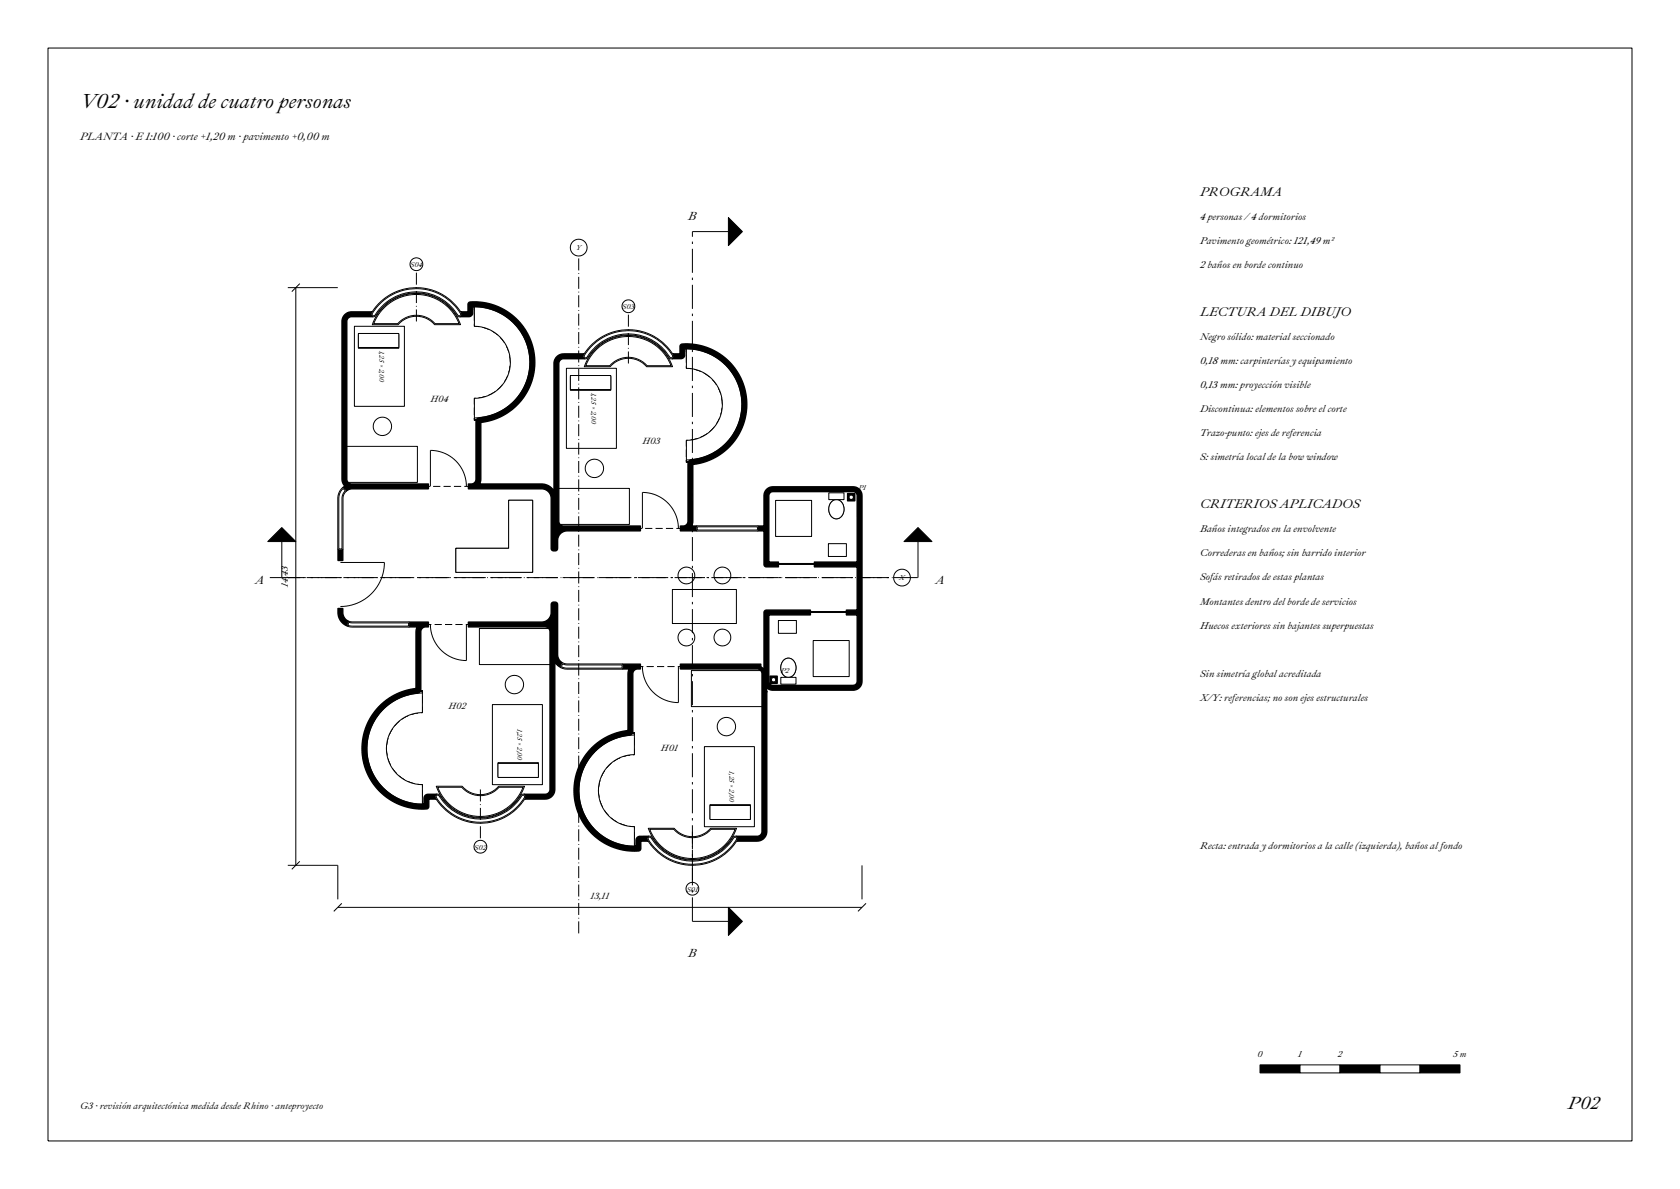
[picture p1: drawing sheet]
<svg xmlns="http://www.w3.org/2000/svg" width="420mm" height="297mm" viewBox="0 0 420 297" stroke-linecap="round" stroke-linejoin="round" font-family="sans-serif">
<path d="M130.9 82.8a14.8 14.8 0 0 0-13.3-6.8l-.1 2.4-2.6 .1a12.7 12.7 0 0 0-21.2-.5l-.4 .5h-5.6l-1.1 .5-.5 1.3v39.4l.5 1.3 1.3 .5h29.9l1.3-.5 .5-1.3v-14.6l2.5-.7a14.2 14.2 0 0 0 9.1-20.9l-.3-.7M133.1 91.4a14.5 14.5 0 0 0-14.5-15.4v5.5a9 9 0 0 1 9 9 9 9 0 0 1-9 9v5.5a14.5 14.5 0 0 0 14.5-13.6M183.9 93.3a14.8 14.8 0 0 0-13.3-6.8l-.1 2.4-2.6 .1a12.7 12.7 0 0 0-21.2-.5l-.4 .5h-5.6l-1.1 .5-.5 1.3v39.4l.5 1.3 1.3 .5h29.9l1.3-.5 .5-1.3v-14.6l2.5-.7a14.2 14.2 0 0 0 9.1-20.9l-.3-.7M186.1 101.9a14.5 14.5 0 0 0-14.5-15.4v5.5a9 9 0 0 1 9 9 9 9 0 0 1-9 9v5.5a14.5 14.5 0 0 0 14.5-13.6M138.1 157.8l-.5-1.3-1.3-.5h-29.9l-1.3 .5-.5 1.3v14.6l-.5 .1a14.7 14.7 0 0 0-9.8 5.5 14.4 14.4 0 0 0-1.1 16.5 14.4 14.4 0 0 0 13.4 7l.1-2.4 2.6-.1a13.2 13.2 0 0 0 10.4 6 12.9 12.9 0 0 0 11.2-6h5.6l1.1-.5 .5-1.3v-39.4M191.1 168.3l-.5-1.3-1.3-.5h-29.9l-1.3 .5-.5 1.3v14.6l-.5 .1a14.7 14.7 0 0 0-9.8 5.5 14.4 14.4 0 0 0-1.1 16.5 14.4 14.4 0 0 0 13.4 7l.1-2.4 2.6-.1a13.2 13.2 0 0 0 10.4 6 12.9 12.9 0 0 0 11.2-6h5.6l1.1-.5 .5-1.3v-39.4M91.1 186.1a14.5 14.5 0 0 0 14.5 15.4v-5.5a9 9 0 0 1-9-9 9 9 0 0 1 9-9v-5.5a14.5 14.5 0 0 0-14.5 13.6M144.1 196.6a14.5 14.5 0 0 0 14.5 15.4v-5.5a9 9 0 0 1-9-9 9 9 0 0 1 9-9v-5.5a14.5 14.5 0 0 0-14.5 13.6" fill="none" stroke="#000" stroke-width=".25" stroke-dasharray="1.8 .8" stroke-linecap="butt"/>
<g fill="#fff" stroke="#000" stroke-width=".25">
<path d="M195.9 165a1.84 1.84 0 0 1 2.1-.4 1.84 1.84 0 0 1 1 1.9 1.99 1.99 0 0 1-.7 2.2 1.99 1.99 0 0 1-2.2 .1 2.78 2.78 0 0 1-.2-3.8zM195.7 165.9a1.43 1.43 0 0 0 0 1.8 1.43 1.43 0 0 0 1.6 .5 1.42 1.42 0 0 0 1.5-1.6 1.42 1.42 0 0 0-1.8-1.2l-.6 .1z" fill-rule="evenodd"/>
<path d="M207.9 125.3a1.87 1.87 0 0 1 2.1-.2 1.87 1.87 0 0 1 1 1.9 1.98 1.98 0 0 1-.7 2.1 1.98 1.98 0 0 1-2.1 .2 2.77 2.77 0 0 1-.3-4zM207.7 126.4a1.47 1.47 0 0 0 .1 1.8 1.47 1.47 0 0 0 1.7 .4 1.41 1.41 0 0 0 1.3-1.7 1.41 1.41 0 0 0-1.8-1.1l-.8 .2z" fill-rule="evenodd"/>
<path d="M176.4 186.8h11.9v19.4h-11.9z" fill-rule="evenodd"/>
<path d="M176.1 186.5h12.5v20h-12.5z" fill-rule="evenodd"/>
<path d="M177.5 201h10.1v3.5h-10.1z" fill-rule="evenodd"/>
<path d="M177.5 201.2h10.1v3.5h-10.1z" fill-rule="evenodd"/>
<path d="M162.1 206.9h6.4a6 6 0 0 0 9.2 0h6.4a11.7 11.7 0 0 1-11 7.8 11.7 11.7 0 0 1-11-7.8z" fill-rule="evenodd"/>
<path d="M162.4 207.1h6a6.2 6.2 0 0 0 9.4 0h6a11.4 11.4 0 0 1-10.7 7.3 11.4 11.4 0 0 1-10.7-7.3z" fill-rule="evenodd"/>
<path d="M148.7 186.9a14.5 14.5 0 0 1 9.9-3.9v5.5a9 9 0 0 0-9 9 9 9 0 0 0 9 9v5.5a14.5 14.5 0 0 1-13.5-9.2 14.5 14.5 0 0 1 3.6-15.9z" fill-rule="evenodd"/>
<path d="M148.5 187.4a14.3 14.3 0 0 1 10.1-4.2v.4a13.9 13.9 0 0 0-13.9 13.9 13.9 13.9 0 0 0 13.9 13.9v.4a14.3 14.3 0 0 1-13.2-8.8 14.3 14.3 0 0 1 3.1-15.6z" fill-rule="evenodd"/>
<path d="M172.9 167.5h18v9h-18z" fill-rule="evenodd"/>
<path d="M123.4 176.3h11.9v19.4h-11.9z" fill-rule="evenodd"/>
<path d="M123.1 176h12.5v20h-12.5z" fill-rule="evenodd"/>
<path d="M124.5 190.5h10.1v3.5h-10.1z" fill-rule="evenodd"/>
<path d="M124.5 190.7h10.1v3.5h-10.1z" fill-rule="evenodd"/>
<path d="M109.1 196.4h6.4a6 6 0 0 0 9.2 0h6.4a11.7 11.7 0 0 1-11 7.8 11.7 11.7 0 0 1-11-7.8z" fill-rule="evenodd"/>
<path d="M109.4 196.6h6a6.2 6.2 0 0 0 9.4 0h6a11.4 11.4 0 0 1-10.7 7.3 11.4 11.4 0 0 1-10.7-7.3z" fill-rule="evenodd"/>
<path d="M95 177.1a14.5 14.5 0 0 1 10.6-4.6v5.5a9 9 0 0 0-9 9 9 9 0 0 0 9 9v5.5a14.5 14.5 0 0 1-13.3-8.7 14.5 14.5 0 0 1 2.7-15.7z" fill-rule="evenodd"/>
<path d="M95.5 176.9a14.3 14.3 0 0 1 10.1-4.2v.4a13.9 13.9 0 0 0-13.9 13.9 13.9 13.9 0 0 0 13.9 13.9v.4a14.3 14.3 0 0 1-13.2-8.8 14.3 14.3 0 0 1 3.1-15.6z" fill-rule="evenodd"/>
<path d="M119.9 157h17.9v9h-17.9z" fill-rule="evenodd"/>
<path d="M141.9 92.3h11.9v19.4h-11.9z" fill-rule="evenodd"/>
<path d="M141.6 92h12.5v20h-12.5z" fill-rule="evenodd"/>
<path d="M142.6 94h10.1v3.5h-10.1z" fill-rule="evenodd"/>
<path d="M142.6 93.8h10.1v3.5h-10.1z" fill-rule="evenodd"/>
<path d="M149 87.1a11.7 11.7 0 0 1 19.1 4.5h-6.4a6 6 0 0 0-9.2 0h-6.4l1.2-2.4z" fill-rule="evenodd"/>
<path d="M149.3 87.1a11.4 11.4 0 0 1 18.5 4.2h-6a6.2 6.2 0 0 0-9.4 0h-6l1.2-2.2z" fill-rule="evenodd"/>
<path d="M171.6 86.5a14.5 14.5 0 0 1 14.5 14.5 14.5 14.5 0 0 1-14.5 14.5v-5.5a9 9 0 0 0 9-9 9 9 0 0 0-9-9z" fill-rule="evenodd"/>
<path d="M171.6 86.7a14.3 14.3 0 0 1 14.3 14.3 14.3 14.3 0 0 1-14.3 14.3v-.4a13.9 13.9 0 0 0 13.9-13.9 13.9 13.9 0 0 0-13.9-13.9z" fill-rule="evenodd"/>
<path d="M139.4 122h17.9v9h-17.9z" fill-rule="evenodd"/>
<path d="M88.9 81.8h11.9v19.4h-11.9z" fill-rule="evenodd"/>
<path d="M88.6 81.5h12.5v20h-12.5z" fill-rule="evenodd"/>
<path d="M89.6 83.5h10.1v3.5h-10.1z" fill-rule="evenodd"/>
<path d="M89.6 83.3h10.1v3.5h-10.1z" fill-rule="evenodd"/>
<path d="M96 76.6a11.7 11.7 0 0 1 19.1 4.5h-6.4a6 6 0 0 0-9.2 0h-6.4l1.2-2.4z" fill-rule="evenodd"/>
<path d="M96.3 76.6a11.4 11.4 0 0 1 18.5 4.2h-6a6.2 6.2 0 0 0-9.4 0h-6l1.2-2.2z" fill-rule="evenodd"/>
<path d="M118.6 76a14.5 14.5 0 0 1 14.5 14.5 14.5 14.5 0 0 1-14.5 14.5v-5.5a9 9 0 0 0 9-9 9 9 0 0 0-9-9z" fill-rule="evenodd"/>
<path d="M118.6 76.2a14.3 14.3 0 0 1 14.3 14.3 14.3 14.3 0 0 1-14.3 14.3v-.4a13.9 13.9 0 0 0 13.9-13.9 13.9 13.9 0 0 0-13.9-13.9z" fill-rule="evenodd"/>
<path d="M86.4 111.5h18v9h-18z" fill-rule="evenodd"/>
<path d="M193.9 125h9v9h-9z" fill-rule="evenodd"/>
<path d="M207.1 135.8h4.5v3.2h-4.5z" fill-rule="evenodd"/>
<path d="M203.3 160h9v9h-9z" fill-rule="evenodd"/>
<path d="M194.6 155h4.5v3.2h-4.5z" fill-rule="evenodd"/>
<path d="M114 137h13.2v-12h6v18h-19.2z" fill-rule="evenodd"/>
<path d="M114 137h13.2v-12h6v18h-19.2z" fill-rule="evenodd"/>
<path d="M168.1 147.2h16v8.5h-16z" fill-rule="evenodd"/>
<path d="M208.6 125.8a.96 .96 0 0 1 1.1 0 .96 .96 0 0 1 .4 1 1.41 1.41 0 0 1-1.3 2 2.16 2.16 0 0 1-.2-3z" fill-rule="evenodd"/>
<path d="M207.9 125.3a1.87 1.87 0 0 1 2.2-.2 1.87 1.87 0 0 1 .9 1.9 1.97 1.97 0 0 1-.7 2.1 1.97 1.97 0 0 1-2.3 .1 2.79 2.79 0 0 1-.1-3.9z" fill-rule="evenodd"/>
<path d="M207.2 123.1h3.8v1.7h-3.8z" fill-rule="evenodd"/>
<path d="M196.5 165.4a.88 .88 0 0 1 1-.1 .88 .88 0 0 1 .5 .9 1.56 1.56 0 0 1-1.1 2.2 2.12 2.12 0 0 1-.4-3z" fill-rule="evenodd"/>
<path d="M195.9 165a1.85 1.85 0 0 1 2.1-.4 1.85 1.85 0 0 1 1 1.9 2.01 2.01 0 0 1-.6 2.1 2.01 2.01 0 0 1-2.2 .3 2.77 2.77 0 0 1-.3-3.9z" fill-rule="evenodd"/>
<path d="M195.2 169.2h3.8v1.7h-3.8z" fill-rule="evenodd"/>
<circle cx="181.6" cy="181.5" r="2.3"/>
<circle cx="128.6" cy="171" r="2.3"/>
<circle cx="148.6" cy="117" r="2.3"/>
<circle cx="95.6" cy="106.5" r="2.3"/>
<circle cx="171.6" cy="143.7" r="2.1"/>
<circle cx="180.6" cy="143.7" r="2.1"/>
<circle cx="171.6" cy="159.2" r="2.1"/>
<circle cx="180.6" cy="159.2" r="2.1"/>
<circle cx="212.8" cy="124.2" r=".55"/>
<circle cx="213.3" cy="123.7" r=".13"/>
<circle cx="193.4" cy="169.8" r=".55"/>
<circle cx="193.9" cy="169.3" r=".12"/>
</g>
<g fill="#000" stroke="#000" stroke-width=".35">
<path d="M86.2 78.6l.6-.4 .9-.3h5.3l-.2 .7 .4 .5h-5.3a1.2 1.2 0 0 0-1.2 1.2v39.4a1.2 1.2 0 0 0 1.2 1.2h19.2v1.2h-19l-.9 .2a.5 .5 0 0 1-.5 .2 .5 .5 0 0 1-.4-.4l-.6-.3 .5-.4a2.4 2.4 0 0 1-.7-1.7v-39.4l.2-.9z" fill-rule="evenodd"/>
<path d="M170.2 86.1a11.7 11.7 0 0 1 6.7 .8 15.1 15.1 0 0 1 9.7 16 15.1 15.1 0 0 1-13.4 13.1v14.2l-.3 1.2h1.3l-.2 .6 .2 .6h-4.1v-1.2h.7a1.2 1.2 0 0 0 1.2-1.2v-14.5a1 1 0 0 1 .8-.9 13.9 13.9 0 0 0 12.7-14.6 13.9 13.9 0 0 0-14.3-13.1v1.5a1 1 0 0 1-.9 1h-2.3l.4-.5-.2-.7h1.8v-1.9z" fill-rule="evenodd"/>
<path d="M84.5 137.2l.6 .2 .6-.2v2.8h-1.2z" fill-rule="evenodd"/>
<path d="M117.2 75.6a2.4 2.4 0 0 1 1.9-.2 15.1 15.1 0 0 1 14.6 14.5 15.1 15.1 0 0 1-13.5 15.6v14.2l-.3 1.2h15.5a3.6 3.6 0 0 1 3.1 1.8v-31.9a2.4 2.4 0 0 1 2.4-2.4h5.1l-.2 .7 .4 .5h-5.3a1.2 1.2 0 0 0-1.2 1.2v39.4a1.2 1.2 0 0 0 1.2 1.2h19.2v1.2h-18.3a2.4 2.4 0 0 0-2.4 2.4v2.2l-.4 .4-.9-.1-.3-.5v-12.5a2.4 2.4 0 0 0-2.4-2.4h-18.3v-1.2h.7a1.2 1.2 0 0 0 1.2-1.2v-14.4a1 1 0 0 1 .8-1 13.9 13.9 0 0 0 12.7-14.6 13.9 13.9 0 0 0-14.3-13.1v1.5a1 1 0 0 1-.9 1h-2.3l.4-.5-.2-.7h1.8v-1.9z" fill-rule="evenodd"/>
<path d="M211.9 123.3h1.8v1.8h-1.8zM212.2 123.5v1.3h1.2v-1.3z" fill-rule="evenodd"/>
<path d="M84.5 152h1.2l.1 1.7 .8 1.2a.5 .5 0 0 1 .4 .3 .5 .5 0 0 1-.2 .5l.1 .7a3.6 3.6 0 0 1-2.4-3.4z" fill-rule="evenodd"/>
<path d="M117.1 155.4h18.3a2.4 2.4 0 0 0 2.4-2.4v-2.2l.5-.4 .8 .1 .3 .5v12.7l.3 .9 .4 .6a.46 .46 0 0 1 .4 .4 .46 .46 0 0 1-.2 .5l-.1 .6-1-.7-.5-.7v31.9a2.4 2.4 0 0 1-2.4 2.4h-5.1l.2-.7-.4-.5h5.3a1.2 1.2 0 0 0 1.2-1.2v-39.4a1.2 1.2 0 0 0-1.2-1.2h-19.2z" fill-rule="evenodd"/>
<path d="M192.5 168.9h1.8v1.8h-1.8zM192.8 169.1v1.3h1.2v-1.3z" fill-rule="evenodd"/>
<path d="M102.3 155.4h4.8v1.2h-.7a1.2 1.2 0 0 0-1.2 1.2v14.5a1 1 0 0 1-.8 .9 13.9 13.9 0 0 0-12.7 14.6 13.9 13.9 0 0 0 14.3 13.1v-1.5a1 1 0 0 1 .9-1h2.3l-.4 .5 .2 .7h-1.8v1.9l-.2 .4a11.7 11.7 0 0 1-6.7-.8 15.1 15.1 0 0 1-9.7-16 15.1 15.1 0 0 1 13.4-13.1v-14.2l.3-1.2h-2l.1-.6z" fill-rule="evenodd"/>
<path d="M155.6 165.9h4.5v1.2h-.7a1.2 1.2 0 0 0-1.2 1.2v14.5a1 1 0 0 1-.8 .9 13.9 13.9 0 0 0-12.7 14.6 13.9 13.9 0 0 0 14.3 13.1v-1.5a1 1 0 0 1 .9-1h2.3l-.4 .5 .2 .7h-1.8v1.9l-.2 .4a15 15 0 0 1-16.4-13.5 15 15 0 0 1 13.4-16.4v-14.2l.3-1.2h-1.7l.2-.6z" fill-rule="evenodd"/>
<path d="M191.6 122.3l.7-.5 .9-.2h20.1a2.2 2.2 0 0 1 2.2 2.2v46.4a2.2 2.2 0 0 1-2.2 2.2h-20.1l-.9-.2-.9-.6 .3 1.2v34.9a2.4 2.4 0 0 1-2.4 2.4h-5.1l.2-.7-.4-.5h5.3a1.2 1.2 0 0 0 1.2-1.2v-39.4a1.2 1.2 0 0 0-1.2-1.2h-19.2v-1.2h20.1v.7l.8 .7 .1-14.6 .5-.3h11v1.2h-10.4v16.6a1 1 0 0 0 1 1h20.1l.6-.2 .3-.3 .1-17.1h-2.7v-1.2h2.7v-10.8h-10.7v-1.2h10.7v-16.7l-.3-.6-.6-.3h-20.2l-.5 .2-.5 .7v16.7h2.4v1.2h-3.1l-.3-.2-.2-.3v-8.5h-1.5l.1-.6-.1-.6h1.5v-7.8z" fill-rule="evenodd"/>
</g>
<path d="M162 209l.7-.1a12 12 0 0 0 20.7 .1 .65 .65 0 0 1 .8 0 .65 .65 0 0 1 .2 .8 13 13 0 0 1-22.6-.3z" fill-rule="evenodd" fill="#fff" stroke="#000" stroke-width=".25"/>
<path d="M162.2 209.2l.4-.1a12.5 12.5 0 0 0 7.7 5.7 12.1 12.1 0 0 0 12.7-4.8l.5-.8 .5-.1 .2 .4a12.8 12.8 0 0 1-22.2 0z" fill="none" stroke="#000" stroke-width=".25"/>
<path d="M109 198.5l.7-.1a12 12 0 0 0 20.7 .1 .65 .65 0 0 1 .8 0 .65 .65 0 0 1 .2 .8 13 13 0 0 1-22.6-.3z" fill-rule="evenodd" fill="#fff" stroke="#000" stroke-width=".25"/>
<path d="M109.2 198.7l.4-.1a12.5 12.5 0 0 0 7.7 5.7 12.1 12.1 0 0 0 12.7-4.8l.5-.8 .5-.1 .2 .4a12.8 12.8 0 0 1-22.2 0z" fill="none" stroke="#000" stroke-width=".25"/>
<path d="M140.6 165.5l1.2 .3h13.8l.2 .7-.2 .6h-13.8l-1-.1a.73 .73 0 0 1-.6-.5 .73 .73 0 0 1 .2-.8z" fill-rule="evenodd" fill="#fff" stroke="#000" stroke-width=".25"/>
<path d="M140.7 165.8l1.1 .3h13.7v.4v.4h-13.7l-1.4-.3z" fill="none" stroke="#000" stroke-width=".25"/>
<path d="M87.1 155.1l1 .2h14.1l.2 .7-.2 .6h-14.5a.76 .76 0 0 1-.8-.3 .76 .76 0 0 1 .1-.9z" fill-rule="evenodd" fill="#fff" stroke="#000" stroke-width=".25"/>
<path d="M87.2 155.4l.9 .2h14l.1 .4-.1 .4h-14l-1-.2z" fill="none" stroke="#000" stroke-width=".25"/>
<path d="M174.2 131.3h15.3l.1 .7-.1 .6h-15.3l-.2-.6z" fill-rule="evenodd" fill="#fff" stroke="#000" stroke-width=".25"/>
<path d="M174.4 131.6h14.9l.1 .4-.1 .4h-14.9z" fill="none" stroke="#000" stroke-width=".25"/>
<path d="M85.5 121.9l.7 .1a.61 .61 0 0 1 .4 .6 .61 .61 0 0 1-.5 .6l-.3 1.3v12.7l-.6 .2-.8-.2 .1-12.7a3.6 3.6 0 0 1 1-2.6z" fill-rule="evenodd" fill="#fff" stroke="#000" stroke-width=".25"/>
<path d="M85.7 122.1l.4 .2 .2 .4a2.6 2.6 0 0 0-.8 1.8v12.5l-.4 .1-.4-.1v-12.5a3.4 3.4 0 0 1 1-2.4z" fill="none" stroke="#000" stroke-width=".25"/>
<path d="M147.5 86.5a13 13 0 0 1 20.9 2.5 .65 .65 0 0 1-.4 .6 .65 .65 0 0 1-.7-.1 11.9 11.9 0 0 0-20.5 0 .65 .65 0 0 1-.8 0 .65 .65 0 0 1-.2-.8z" fill-rule="evenodd" fill="#fff" stroke="#000" stroke-width=".25"/>
<path d="M147.7 86.7a12.8 12.8 0 0 1 20.5 2.3l-.3 .4h-.3a12.5 12.5 0 0 0-7.7-5.7 12.1 12.1 0 0 0-12 4l-1.2 1.6-.6-.1v-.4z" fill="none" stroke="#000" stroke-width=".25"/>
<path d="M94.5 76a13 13 0 0 1 20.9 2.5 .65 .65 0 0 1-.4 .6 .65 .65 0 0 1-.7-.1 11.9 11.9 0 0 0-20.5 0 .65 .65 0 0 1-.8 0 .65 .65 0 0 1-.2-.8z" fill-rule="evenodd" fill="#fff" stroke="#000" stroke-width=".25"/>
<g fill="none" stroke="#000" stroke-width=".25">
<path d="M72 71.8h12.4M73.9 71.8v144.3M75 70.8l-2.1 2M94.7 76.2a12.8 12.8 0 0 1 20.5 2.3l-.3 .4h-.3a12.5 12.5 0 0 0-7.7-5.7 12.1 12.1 0 0 0-12 4l-1.2 1.6-.6-.1v-.4zM107.6 121.5v-9a9 9 0 0 1 9 9M160.6 132v-9a9 9 0 0 1 9 9M85.1 140.5h11a11 11 0 0 1-11 11M107.6 156a9 9 0 0 0 9 9v-9M194.6 141h9M194.6 140.8h9M202.6 153h9M202.6 152.8h9"/>
<path d="M160.6 166.5a9 9 0 0 0 9 9v-9M72 216.1h12.4v8.5M75 215.1l-2.1 2M215.5 216.1v8.5M84.4 226.6h131.1M85.5 225.6l-2 2M216.5 225.6l-2 2"/>
</g>
<path d="M202.6 153h-9M203.6 141h9" fill="none" stroke="#000" stroke-width=".25" stroke-dasharray="1.2 .6" stroke-linecap="butt"/>
<path d="M67.5 144.3h158" fill="none" stroke="#000" stroke-width=".25" stroke-dasharray="3 .7 .2 .7" stroke-linecap="butt"/>
<circle cx="225.5" cy="144.3" r="2.1" fill="#fff" stroke="#000" stroke-width=".25"/>
<path d="M144.7 233.1v-171.3" fill="none" stroke="#000" stroke-width=".25" stroke-dasharray="3 .7 .2 .7" stroke-linecap="butt"/>
<circle cx="144.7" cy="61.8" r="2.1" fill="#fff" stroke="#000" stroke-width=".25"/>
<path d="M173.1 207.7v14.3" fill="none" stroke="#000" stroke-width=".25" stroke-dasharray="3 .7 .2 .7" stroke-linecap="butt"/>
<circle cx="173.1" cy="222" r="1.6" fill="#fff" stroke="#000" stroke-width=".25"/>
<path d="M120.1 197.2v14.3" fill="none" stroke="#000" stroke-width=".25" stroke-dasharray="3 .7 .2 .7" stroke-linecap="butt"/>
<circle cx="120.1" cy="211.5" r="1.6" fill="#fff" stroke="#000" stroke-width=".25"/>
<path d="M157.1 90.8v-14.3" fill="none" stroke="#000" stroke-width=".25" stroke-dasharray="3 .7 .2 .7" stroke-linecap="butt"/>
<circle cx="157.1" cy="76.5" r="1.6" fill="#fff" stroke="#000" stroke-width=".25"/>
<path d="M104.1 80.3v-14.3" fill="none" stroke="#000" stroke-width=".25" stroke-dasharray="3 .7 .2 .7" stroke-linecap="butt"/>
<circle cx="104.1" cy="66" r="1.6" fill="#fff" stroke="#000" stroke-width=".25"/>
<path d="M12 12h396v273h-396z" fill="none" stroke="#000" stroke-width=".25"/>
<path d="M315 266h10v2h-10z" fill-rule="evenodd" fill="#000" stroke="#000" stroke-width=".25"/>
<path d="M325 266h10v2h-10z" fill-rule="evenodd" fill="#fff" stroke="#000" stroke-width=".25"/>
<path d="M335 266h10v2h-10z" fill-rule="evenodd" fill="#000" stroke="#000" stroke-width=".25"/>
<path d="M345 266h10v2h-10z" fill-rule="evenodd" fill="#fff" stroke="#000" stroke-width=".25"/>
<g fill="#000" stroke="#000" stroke-width=".25">
<path d="M182.1 54.3l3.5 3.5-3.5 3.5zM66.9 135.3l3.6-3.5 3.4 3.5zM226 135.3l3.5-3.5 3.5 3.5zM182.1 226.6l3.5 3.5-3.5 3.5z"/>
<path d="M355 266h10v2h-10z" fill-rule="evenodd"/>
</g>
<path d="M70.5 144.3h159M173.1 230.1v-172.3" fill="none" stroke="#000" stroke-width=".25" stroke-dasharray="6 1.2 .6 1.2" stroke-linecap="butt"/>
<path d="M173.1 57.8h9M70.5 135.3v9M229.5 135.3v9M173.1 230.1h9" fill="none" stroke="#000" stroke-width=".25"/>
<text font-size="5.2" x="20" y="27">V02 · unidad de cuatro personas</text>
<text font-size="4.5" x="392" y="277">P02</text>
<g font-size="3.2">
<text x="300" y="49">PROGRAMA</text>
<text x="300" y="79">LECTURA DEL DIBUJO</text>
<text x="300" y="127">CRITERIOS APLICADOS</text>
</g>
<g font-size="3">
<text x="172" y="54.8">B</text>
<text x="63.8" y="145.8">A</text>
<text x="233.9" y="145.8">A</text>
<text x="172" y="239.1">B</text>
</g>
<text font-size="2.7" x="20" y="35">PLANTA · E 1:100 · corte +1,20 m · pavimento +0,00 m</text>
<g font-size="2.5">
<text x="300" y="55">4 personas / 4 dormitorios</text>
<text x="300" y="61">Pavimento geométrico: 121,49 m²</text>
<text x="300" y="67">2 baños en borde continuo</text>
<text x="300" y="85">Negro sólido: material seccionado</text>
<text x="300" y="91">0,18 mm: carpinterías y equipamiento</text>
<text x="300" y="97">0,13 mm: proyección visible</text>
<text x="300" y="103">Discontinua: elementos sobre el corte</text>
<text x="300" y="109">Trazo-punto: ejes de referencia</text>
<text x="300" y="115">S: simetría local de la bow window</text>
<text x="300" y="133">Baños integrados en la envolvente</text>
<text x="300" y="139">Correderas en baños; sin barrido interior</text>
<text x="300" y="145">Sofás retirados de estas plantas</text>
<text x="300" y="151">Montantes dentro del borde de servicios</text>
<text x="300" y="157">Huecos exteriores sin bajantes superpuestas</text>
<text x="300" y="169">Sin simetría global acreditada</text>
<text x="300" y="175">X/Y: referencias; no son ejes estructurales</text>
<text x="300" y="212">Recta: entrada y dormitorios a la calle (izquierda), baños al fondo</text>
</g>
<text font-size="2.4" x="20" y="277">G3 · revisión arquitectónica medida desde Rhino · anteproyecto</text>
<g font-size="2.3">
<text x="107.6" y="100.5">H04</text>
<text x="160.6" y="111">H03</text>
<text x="72" y="146.6" transform="rotate(-90 72 146.6)">14,43</text>
<text x="112.1" y="177">H02</text>
<text x="165.2" y="187.5">H01</text>
<text x="147.7" y="224.6">13,11</text>
</g>
<g font-size="2.2">
<text x="314.4" y="264">0</text>
<text x="324.5" y="264">1</text>
<text x="334.4" y="264">2</text>
<text x="363.4" y="264">5 m</text>
</g>
<g font-size="1.8">
<text x="144" y="62.5">Y</text>
<text x="102.6" y="66.7">S04</text>
<text x="155.6" y="77.2">S03</text>
<text x="214.6" y="122.4">P1</text>
<text x="224.8" y="145">X</text>
<text x="195.2" y="168">P2</text>
<text x="118.6" y="212.2">S02</text>
<text x="171.7" y="222.7">S01</text>
</g>
<g font-size="1.7">
<text x="94.8" y="87.6" transform="rotate(90 94.8 87.6)">1,25 × 2,00</text>
<text x="147.9" y="98.1" transform="rotate(90 147.9 98.1)">1,25 × 2,00</text>
<text x="129.3" y="182.1" transform="rotate(90 129.3 182.1)">1,25 × 2,00</text>
<text x="182.3" y="192.6" transform="rotate(90 182.3 192.6)">1,25 × 2,00</text>
</g>
</svg>
